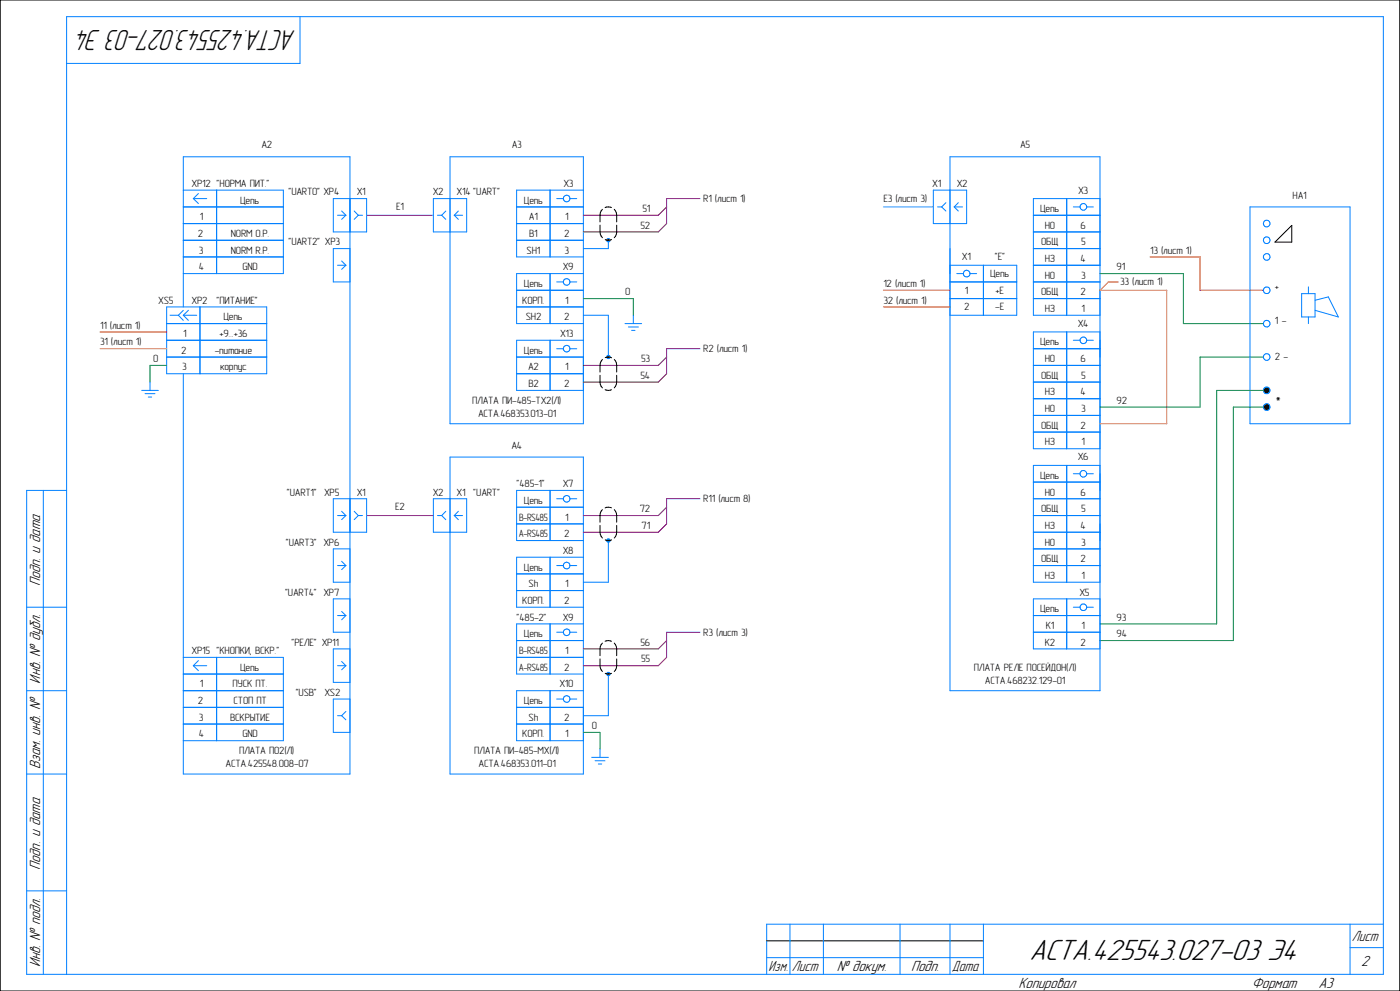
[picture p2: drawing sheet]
<svg xmlns="http://www.w3.org/2000/svg" width="420mm" height="297mm" viewBox="0 0 420 297" stroke-linecap="round" stroke-linejoin="round" font-family="sans-serif">
<g fill="none" stroke="#000" stroke-width=".3">
<path d="M-.1 0h420.1M0 0v297M420 0v297M180 67.5a4.1 4.1 0 0 0 .7 3.7M180.7 62.7a3.9 3.9 0 0 0-.7 3.8M181.6 71.8l.9 .2 1-.2M183.4 62.2l-.9-.2-1 .2M184.3 62.7a4.1 4.1 0 0 1 .7 3.8M185 67.5a3.9 3.9 0 0 1-.7 3.7M382.5 72.6l5-5v5zM180 112.5a3.9 3.9 0 0 0 .7 3.7M180.7 107.7a4.1 4.1 0 0 0-.7 3.8"/>
<path d="M181.5 116.8l1 .2 .9-.2M181.6 107.2l.9-.2 1 .2M184.3 107.7a3.9 3.9 0 0 1 .7 3.8M185 112.5a4.1 4.1 0 0 1-.7 3.7M180 157.5a4.1 4.1 0 0 0 .7 3.7M180.7 152.7a3.9 3.9 0 0 0-.7 3.8M183.4 152.2l-.9-.2-1 .2M184.3 152.7a4.1 4.1 0 0 1 .7 3.8M185 157.5a3.9 3.9 0 0 1-.7 3.7M181.6 161.8l.9 .2 1-.2M180 197.5a4.1 4.1 0 0 0 .7 3.8M180.7 192.7a3.9 3.9 0 0 0-.7 3.8"/>
<path d="M181.5 192.2l1-.2 .9 .2M184.3 192.7a4.1 4.1 0 0 1 .7 3.8M185 197.5a3.9 3.9 0 0 1-.7 3.8M181.6 201.8l.9 .2 1-.2M-.1 297h420.1M230 282h65"/>
</g>
<path d="M182 71.5h1v1h-1zM182 106.5h1v1h-1zM379 116h2v7h-2zM182 161.5h1v1h-1zM182 201.5h1v1h-1z" fill="#000"/>
<g fill="none" stroke="#0080ff" stroke-width=".3">
<path d="M90 5v14h-70M55 57h30v25h-30M58 59.5h4M58 59.5l1.5 1.5M59.5 58l-1.5 1.5M65 57v25M100 59.5h10v10h-10zM130 59.5h10v10h-10zM135 47h40v80h-40zM165 57v20M167 59.5h2M171 59.5h2"/>
<path d="M175 57h-20v20h20M280 57h10v10h-10zM285 47h45v160h-45zM320 59.5v35M330 59.5h-20v35h20M55 62h30M55 67h30M55 72h30M55 77h30M101.3 79.5h2.5M101.3 64.5h2.5M102.5 63.2l1.3 1.3"/>
<path d="M102.5 78.2l1.3 1.3M103.8 64.5l-1.3 1.2M103.8 79.5l-1.3 1.2M105 74.5h-5v10h5M106.3 63.2l1.2 1.3M107.5 64.5h1.3M107.5 64.5l-1.2 1.2M131.2 64.5h1.3M132.5 64.5l1.2 1.2M133.7 63.2l-1.2 1.3M136.3 64.5h2.5M136.3 64.5l1.2 1.2"/>
<path d="M137.5 63.2l-1.2 1.3M155 62h20M155 67h20M155 72h20M182.5 72v2.5h-7.5M281.3 62h1.2M282.5 62l1.3 1.2M283.8 60.7l-1.3 1.3M285 79.5h20v15h-20M286.3 62h2.5M286.3 62l1.2 1.2M287.5 60.7l-1.2 1.3"/>
<path d="M295 79.5v15M310 79.5h20M310 69.5h20M310 64.5h20M310 74.5h20M322 62h2M326 62h2M375 62h30v65h-30zM50 92h30v20h-30zM50 97h30M51 94.5h2.5M53.5 94.5l1.5 1.5"/>
<path d="M55 94.5h4M55 92v-45h50v185h-50v-120M55 94.5l1.5 1.5M55 93l-1.5 1.5M56.5 93l-1.5 1.5M60 92v20M155 87h20M155 92h20M165 82v15M167 84.5h2M171 84.5h2M175 94.5h7.5v12.5"/>
<path d="M175 82h-20v15h20M187.5 97h5M188.5 98h3M189.5 99h1M190 94.5v2.5M285 84.5h20M285 89.5h20M287 82h2M291 82h2M310 84.5h20M310 89.5h20M320 99.5v35"/>
<path d="M330 99.5h-20v35h20M390.5 88h4v7h-4zM392.5 86v2M392.5 95v2M394.5 90l4-1 3 6-7-2M42.5 117h5M43.5 118h3M44.5 119h1M45 114.5v2.5M50 102h30M50 107h30M155 107h20"/>
<path d="M155 112h20M165 102v15M167 104.5h2M171 104.5h2M175 102h-20v15h20M310 119.5h20M310 109.5h20M310 104.5h20M310 114.5h20M322 102h2M326 102h2M135 137h40v95h-40z"/>
<path d="M310 124.5h20M310 129.5h20M320 139.5v35M330 139.5h-20v35h20M13 147v145M20 147h-12v145h407v-287h-395v287M100 149.5h10v10h-10zM101.3 154.5h2.5M102.5 153.2l1.3 1.3M103.8 154.5l-1.3 1.2M106.3 153.2l1.2 1.3M107.5 154.5h1.3"/>
<path d="M107.5 154.5l-1.2 1.2M130 149.5h10v10h-10zM131.2 154.5h1.3M132.5 154.5l1.2 1.2M133.7 153.2l-1.2 1.3M136.3 154.5h2.5M136.3 154.5l1.2 1.2M137.5 153.2l-1.2 1.3M155 152h20M155 157h20M165 147v15M167 149.5h2"/>
<path d="M171 149.5h2M175 147h-20v15h20M310 159.5h20M310 149.5h20M310 144.5h20M310 154.5h20M322 142h2M326 142h2M101.3 169.5h2.5M102.5 168.2l1.3 1.3M103.8 169.5l-1.3 1.2M105 164.5h-5v10h5"/>
<path d="M105 179.5h-5v10h5M155 172h20M155 177h20M165 167v15M167 169.5h2M171 169.5h2M175 167h-20v15h20M182.5 162v12.5h-7.5M310 164.5h20M310 169.5h20M320 179.5v15M330 179.5h-20v15h20"/>
<path d="M8 182h12M55 197h30v25h-30M58 199.5h4M58 199.5l1.5 1.5M59.5 198l-1.5 1.5M65 197v25M101.3 184.5h2.5M101.3 199.5h2.5M102.5 183.3l1.3 1.2M102.5 198.2l1.3 1.3M103.8 184.5l-1.3 1.3M103.8 199.5l-1.3 1.2"/>
<path d="M105 194.5h-5v10h5M155 192h20M155 197h20M165 187v15M167 189.5h2M171 189.5h2M175 187h-20v15h20M310 184.5h20M310 189.5h20M322 182h2M326 182h2M8 207h12"/>
<path d="M55 207h30M55 202h30M55 212h30M55 217h30M101.3 214.5h1.2M102.5 214.5l1.3 1.2M103.8 213.2l-1.3 1.3M105 209.5h-5v10h5M155 212h20M155 217h20M165 207v15M167 209.5h2"/>
<path d="M171 209.5h2M175 207h-20v15h20M182.5 202v12.5h-7.5M8 232h12M177.5 227h5M178.5 228h3M179.5 229h1M180 224.5v2.5M8 267h12M237 277v15M247 277v15M270 277v15"/>
<path d="M285 277v15M295 277v15M405 277v15M415 277h-185v15M230 287h65M405 284h10"/>
<circle cx="170" cy="59.5" r="1"/>
<circle cx="182.5" cy="72" r=".5"/>
<circle cx="325" cy="62" r="1"/>
<circle cx="380" cy="77" r="1"/>
<circle cx="380" cy="67" r="1"/>
<circle cx="380" cy="72" r="1"/>
<circle cx="170" cy="84.5" r="1"/>
<circle cx="290" cy="82" r="1"/>
<circle cx="380" cy="87" r=".99"/>
<circle cx="380" cy="97" r="1"/>
<circle cx="170" cy="104.5" r="1"/>
<circle cx="182.5" cy="107" r=".51"/>
<circle cx="325" cy="102" r="1"/>
<circle cx="380" cy="107" r="1"/>
<circle cx="380" cy="117" r="1"/>
<circle cx="380" cy="122" r="1"/>
<circle cx="170" cy="149.5" r="1"/>
<circle cx="325" cy="142" r="1.01"/>
<circle cx="170" cy="169.5" r="1"/>
<circle cx="182.5" cy="162" r=".5"/>
<circle cx="170" cy="189.5" r="1"/>
<circle cx="325" cy="182" r="1.01"/>
<circle cx="170" cy="209.5" r="1"/>
<circle cx="182.5" cy="202" r=".5"/>
</g>
<path d="M175 89.5h15v5M330 82h25v15h24M50 109.5h-5v5M379 107h-19v15h-30M379 117h-14v70h-35M379 122h-9v70h-40M175 219.5h5v5" fill="none" stroke="#008040" stroke-width=".3"/>
<path d="M265 92h20M335.5 84.5h-3l-2.5 2.5h20v40h-20M30 104.5h20" fill="none" stroke="#ff8000" stroke-width=".3"/>
<path d="M345 77h15v10h19M30 99.5h20M265 87h20" fill="none" stroke="#f00" stroke-width=".3"/>
<path d="M210 59.5h-10v7.5M110 64.5h20M265 62h15M210 104.5h-10v7.5M110 154.5h20M210 149.5h-10v7.5M210 189.5h-10v7.5" fill="none" stroke="#8000ff" stroke-width=".3"/>
<path d="M200 62l-2.5 2.5h-22.5M200 67l-2.5 2.5h-22.5M200 112l-2.5 2.5h-22.5M200 107l-2.5 2.5h-22.5M200 152l-2.5 2.5h-22.5M200 157l-2.5 2.5h-22.5M200 192l-2.5 2.5h-22.5M200 197l-2.5 2.5h-22.5" fill="none" stroke="#800040" stroke-width=".3"/>
<text font-size="9.4" x="308.8" y="287.7">АСТА.425543.027-03 Э4</text>
<text font-size="9.2" x="88.8" y="8.8" transform="rotate(-180 88.8 8.8)">АСТА.425543.027-03 Э4</text>
<g font-size="4.7">
<text x="12.1" y="175.7" transform="rotate(-90 12.1 175.7)">Подп. и дата</text>
<text x="12.1" y="204.9" transform="rotate(-90 12.1 204.9)">Инв. № дубл.</text>
<text x="12.1" y="230.6" transform="rotate(-90 12.1 230.6)">Взам. инв. №</text>
<text x="12.1" y="260.7" transform="rotate(-90 12.1 260.7)">Подп. и дата</text>
<text x="12.1" y="289.9" transform="rotate(-90 12.1 289.9)">Инв. № подл.</text>
<text x="251" y="291.1">№ докум.</text>
<text x="273.3" y="291.1">Подп.</text>
<text x="408.3" y="289.6">2</text>
<text x="305.5" y="296.1">Копировал</text>
<text x="375.5" y="296.1">Формат</text>
<text x="395.5" y="296.1">A3</text>
</g>
<g font-size="4.6">
<text x="405.6" y="282.1">Лист</text>
<text x="230.6" y="291.1">Изм.</text>
<text x="237.6" y="291.1">Лист</text>
<text x="285.6" y="291.1">Дата</text>
</g>
<text font-size="4.4" x="382.5" y="122">*</text>
<g font-size="3.1">
<text x="78.4" y="44.5">А2</text>
<text x="153.5" y="44.5">А3</text>
<text x="306" y="44.5">А5</text>
<text x="57.5" y="56">XP12 &quot;НОРМА ПИТ.&quot;</text>
<text x="86.5" y="58.5">&quot;UART0&quot; XP4</text>
<text x="107" y="58.5">X1</text>
<text x="129.8" y="58.5">X2</text>
<text x="137" y="58.5">X14 &quot;UART&quot;</text>
<text x="169" y="56">X3</text>
<text x="279.7" y="56">X1</text>
<text x="287" y="56">X2</text>
<text x="323.4" y="58">X3</text>
<text x="387.8" y="59.5">HА1</text>
<text x="59.9" y="66">1</text>
<text x="72.1" y="61">Цепь</text>
<text x="118.8" y="63">E1</text>
<text x="157.2" y="61">Цепь</text>
<text x="158.7" y="66">A1</text>
<text x="169.5" y="66">1</text>
<text x="192.7" y="63.5">51</text>
<text x="211" y="60.5">R1 (лист 1)</text>
<text x="265" y="60.5">E3 (лист 3)</text>
<text x="312" y="63.5">Цепь</text>
<text x="59.4" y="71">2</text>
<text x="69.3" y="71">NORM O.P.</text>
<text x="158.8" y="71">B1</text>
<text x="169.2" y="71">2</text>
<text x="192.2" y="68.5">52</text>
<text x="313.4" y="68.5">НО</text>
<text x="324.2" y="68.5">6</text>
<text x="59.6" y="76">3</text>
<text x="69.3" y="76">NORM R.P.</text>
<text x="86.5" y="73.5">&quot;UART2&quot; XP3</text>
<text x="158" y="76">SH1</text>
<text x="169.3" y="76">3</text>
<text x="312.3" y="73.5">ОБЩ</text>
<text x="324.3" y="73.5">5</text>
<text x="345" y="76">13 (лист 1)</text>
<text x="59.6" y="81">4</text>
<text x="72.7" y="81">GND</text>
<text x="168.8" y="81">X9</text>
<text x="288.6" y="78">X1</text>
<text x="297" y="83">Цепь</text>
<text x="298.4" y="78">&quot;E&quot;</text>
<text x="313.4" y="83.5">НО</text>
<text x="313.4" y="78.5">НЗ</text>
<text x="324.2" y="78.5">4</text>
<text x="324.3" y="83.5">3</text>
<text x="335" y="81">91</text>
<text x="157.2" y="86">Цепь</text>
<text x="187.5" y="88.5">0</text>
<text x="265" y="86">12 (лист 1)</text>
<text x="289.5" y="88">1</text>
<text x="298.7" y="88">+E</text>
<text x="312.3" y="88.5">ОБЩ</text>
<text x="324.2" y="88.5">2</text>
<text x="336" y="85.5">33 (лист 1)</text>
<text x="382.5" y="87">+</text>
<text x="47.5" y="91">XS5</text>
<text x="57.5" y="91">XP2</text>
<text x="65" y="91">&quot;ПИТАНИЕ&quot;</text>
<text x="156.7" y="91">КОРП.</text>
<text x="169.5" y="91">1</text>
<text x="265" y="91">32 (лист 1)</text>
<text x="289.2" y="93">2</text>
<text x="298.6" y="93">-E</text>
<text x="313.4" y="93.5">НЗ</text>
<text x="324.5" y="93.5">1</text>
<text x="30" y="98.5">11 (лист 1)</text>
<text x="54.9" y="101">1</text>
<text x="65.8" y="101">+9...+36</text>
<text x="67.1" y="96">Цепь</text>
<text x="157.7" y="96">SH2</text>
<text x="168" y="101">X13</text>
<text x="169.2" y="96">2</text>
<text x="323.3" y="98">X4</text>
<text x="382.5" y="97">1 -</text>
<text x="30" y="103.5">31 (лист 1)</text>
<text x="54.4" y="106">2</text>
<text x="64.4" y="106">-питание</text>
<text x="157.2" y="106">Цепь</text>
<text x="211" y="105.5">R2 (лист 1)</text>
<text x="312" y="103.5">Цепь</text>
<text x="382.5" y="108">2 -</text>
<text x="45.9" y="108.5">0</text>
<text x="54.6" y="111">3</text>
<text x="66" y="111">корпус</text>
<text x="158.4" y="111">A2</text>
<text x="169.5" y="111">1</text>
<text x="192.2" y="113.5">54</text>
<text x="192.4" y="108.5">53</text>
<text x="312.3" y="113.5">ОБЩ</text>
<text x="313.4" y="108.5">НО</text>
<text x="324.2" y="108.5">6</text>
<text x="324.3" y="113.5">5</text>
<text x="158.5" y="116">B2</text>
<text x="169.2" y="116">2</text>
<text x="313.4" y="118.5">НЗ</text>
<text x="324.2" y="118.5">4</text>
<text x="141.6" y="121">ПЛАТА ПИ-485-TX2(Л)</text>
<text x="143.4" y="125">АСТА.468353.013-01</text>
<text x="313.4" y="123.5">НО</text>
<text x="324.3" y="123.5">3</text>
<text x="335" y="121">92</text>
<text x="312.3" y="128.5">ОБЩ</text>
<text x="324.2" y="128.5">2</text>
<text x="153.4" y="134.5">А4</text>
<text x="313.4" y="133.5">НЗ</text>
<text x="324.5" y="133.5">1</text>
<text x="312" y="143.5">Цепь</text>
<text x="323.3" y="138">X6</text>
<text x="86.1" y="148.5">&quot;UART1&quot; XP5</text>
<text x="107" y="148.5">X1</text>
<text x="129.8" y="148.5">X2</text>
<text x="137" y="148.5">X1</text>
<text x="142" y="148.5">&quot;UART&quot;</text>
<text x="155" y="146">&quot;485-1&quot;</text>
<text x="168.8" y="146">X7</text>
<text x="313.4" y="148.5">НО</text>
<text x="324.2" y="148.5">6</text>
<text x="118.6" y="153">E2</text>
<text x="155.7" y="156">B-RS485</text>
<text x="157.2" y="151">Цепь</text>
<text x="169.5" y="156">1</text>
<text x="191.9" y="153.5">72</text>
<text x="211" y="150.5">R11 (лист 8)</text>
<text x="312.3" y="153.5">ОБЩ</text>
<text x="324.3" y="153.5">5</text>
<text x="155.7" y="161">A-RS485</text>
<text x="169.2" y="161">2</text>
<text x="192.5" y="158.5">71</text>
<text x="313.4" y="158.5">НЗ</text>
<text x="324.2" y="158.5">4</text>
<text x="85.7" y="163.5">&quot;UART3&quot; XP6</text>
<text x="168.8" y="166">X8</text>
<text x="313.4" y="163.5">НО</text>
<text x="324.3" y="163.5">3</text>
<text x="157.2" y="171">Цепь</text>
<text x="312.3" y="168.5">ОБЩ</text>
<text x="313.4" y="173.5">НЗ</text>
<text x="324.2" y="168.5">2</text>
<text x="324.5" y="173.5">1</text>
<text x="85.6" y="178.5">&quot;UART4&quot; XP7</text>
<text x="158.6" y="176">Sh</text>
<text x="169.5" y="176">1</text>
<text x="323.8" y="178.5">X5</text>
<text x="156.7" y="181">КОРП.</text>
<text x="169.2" y="181">2</text>
<text x="312" y="183.5">Цепь</text>
<text x="155" y="186">&quot;485-2&quot;</text>
<text x="157.2" y="191">Цепь</text>
<text x="168.8" y="186">X9</text>
<text x="211" y="190.5">R3 (лист 3)</text>
<text x="313.7" y="188.5">К1</text>
<text x="324.5" y="188.5">1</text>
<text x="335" y="186">93</text>
<text x="335" y="191">94</text>
<text x="57.5" y="196">XP15 &quot;КНОПКИ, ВСКР.&quot;</text>
<text x="87.5" y="193.5">&quot;РЕЛЕ&quot; XP11</text>
<text x="155.7" y="196">B-RS485</text>
<text x="169.5" y="196">1</text>
<text x="192.2" y="193.5">56</text>
<text x="313.4" y="193.5">К2</text>
<text x="324.2" y="193.5">2</text>
<text x="72.1" y="201">Цепь</text>
<text x="155.7" y="201">A-RS485</text>
<text x="169.2" y="201">2</text>
<text x="192.4" y="198.5">55</text>
<text x="292.1" y="201">ПЛАТА РЕЛЕ ПОСЕЙДОН(Л)</text>
<text x="59.9" y="206">1</text>
<text x="69.8" y="206">ПУСК ПТ.</text>
<text x="88.7" y="208.5">&quot;USB&quot;</text>
<text x="97.3" y="208.5">XS2</text>
<text x="167.9" y="206">X10</text>
<text x="295.5" y="205">АСТА.468232.129-01</text>
<text x="59.4" y="211">2</text>
<text x="59.6" y="216">3</text>
<text x="69" y="216">ВСКРЫТИЕ</text>
<text x="70" y="211">СТОП ПТ</text>
<text x="157.2" y="211">Цепь</text>
<text x="158.6" y="216">Sh</text>
<text x="169.2" y="216">2</text>
<text x="59.6" y="221">4</text>
<text x="72.7" y="221">GND</text>
<text x="156.7" y="221">КОРП.</text>
<text x="169.5" y="221">1</text>
<text x="177.5" y="218.5">0</text>
<text x="71.7" y="226">ПЛАТА ПО2(Л)</text>
<text x="142.2" y="226">ПЛАТА ПИ-485-MX(Л)</text>
<text x="67.7" y="230">АСТА.425548.008-07</text>
<text x="143.6" y="230">АСТА.468353.011-01</text>
</g>
</svg>
